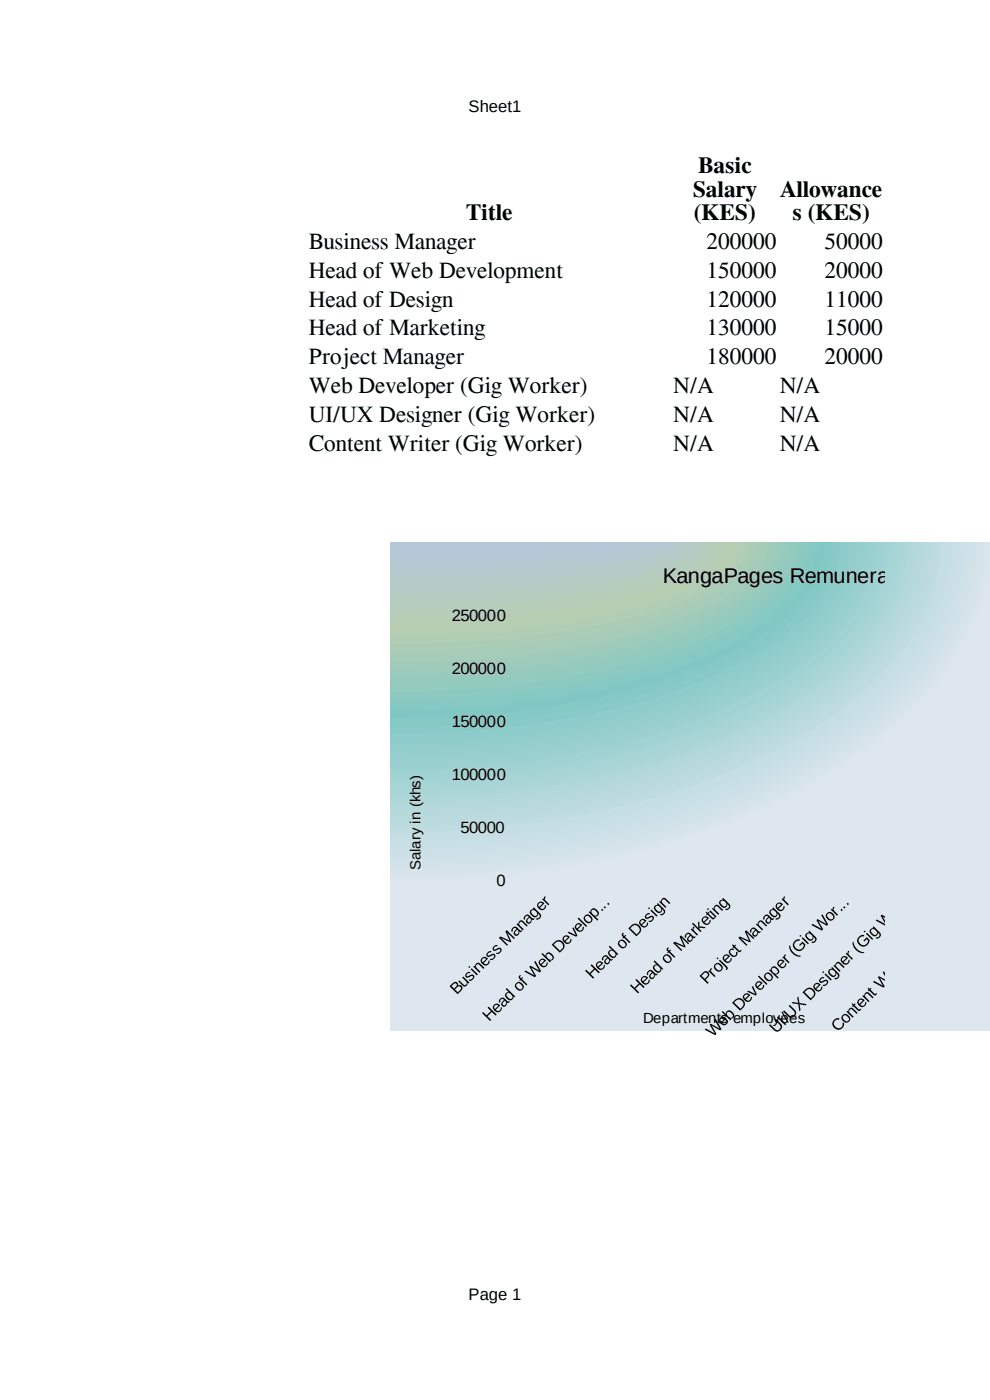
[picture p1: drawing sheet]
<svg xmlns="http://www.w3.org/2000/svg" width="210mm" height="297mm" viewBox="0 0 210 297" stroke-linecap="round" stroke-linejoin="round" font-family="sans-serif">
<path d="M82.8 115.1h127.3v103.6h-127.3z" fill-rule="evenodd" fill="#dee6ef"/>
<path d="M82.8 115h127.3v3.9a17 17 0 0 1-.9 7.5 57.5 57.5 0 0 1-17.1 26.3 118.3 118.3 0 0 1-40.3 23.4 203.6 203.6 0 0 1-69 11.4z" fill-rule="evenodd" fill="#dce5ee"/>
<path d="M82.8 115h127.1a45.4 45.4 0 0 1-9.6 27.5 87.2 87.2 0 0 1-28.6 23.8 169.2 169.2 0 0 1-56 18 207.7 207.7 0 0 1-32.9 2.4z" fill-rule="evenodd" fill="#dae5ed"/>
<path d="M82.8 115h126.3a44.8 44.8 0 0 1-9.5 27.2 86.5 86.5 0 0 1-28.5 23.6 168.7 168.7 0 0 1-55.6 17.8 207.4 207.4 0 0 1-32.7 2.3z" fill-rule="evenodd" fill="#d8e4ec"/>
<path d="M82.8 115h125.5a44.2 44.2 0 0 1-9.5 26.9 85.5 85.5 0 0 1-27.2 22.8 167.2 167.2 0 0 1-56.3 18.1 207 207 0 0 1-32.5 2.3z" fill-rule="evenodd" fill="#d6e3eb"/>
<path d="M82.8 115h124.7a43.6 43.6 0 0 1-9.4 26.6 84.8 84.8 0 0 1-27.1 22.5 167.1 167.1 0 0 1-55.9 17.9 206.7 206.7 0 0 1-32.3 2.3z" fill-rule="evenodd" fill="#d4e3ea"/>
<path d="M82.8 115h123.9a42.9 42.9 0 0 1-9.3 26.3 84.2 84.2 0 0 1-26.9 22.3 166.5 166.5 0 0 1-55.6 17.7 206.6 206.6 0 0 1-32.1 2.3z" fill-rule="evenodd" fill="#d2e2e9"/>
<path d="M82.8 115h123.1a41.8 41.8 0 0 1-9 25.6 83.2 83.2 0 0 1-27 22.4 166.1 166.1 0 0 1-55.2 17.5 205.7 205.7 0 0 1-31.9 2.3z" fill-rule="evenodd" fill="#d0e1e8"/>
<path d="M82.8 115h122.3a41.2 41.2 0 0 1-8.9 25.3 82.7 82.7 0 0 1-26.9 22.2 165.5 165.5 0 0 1-54.8 17.3 205.6 205.6 0 0 1-31.7 2.2z" fill-rule="evenodd" fill="#cee1e8"/>
<path d="M82.8 115h121.6a40.6 40.6 0 0 1-8.9 25 82 82 0 0 1-26.7 21.9 165.3 165.3 0 0 1-54.5 17.1 205.3 205.3 0 0 1-31.5 2.2z" fill-rule="evenodd" fill="#cce0e7"/>
<path d="M82.8 115h120.8a40 40 0 0 1-8.9 24.7 81.4 81.4 0 0 1-26.5 21.6 164.5 164.5 0 0 1-54.1 17 205 205 0 0 1-31.3 2.2z" fill-rule="evenodd" fill="#cadfe6"/>
<path d="M82.8 115h120a39.3 39.3 0 0 1-8.8 24.4 80.7 80.7 0 0 1-26.3 21.4 164.4 164.4 0 0 1-53.8 16.7 204.8 204.8 0 0 1-31.1 2.2z" fill-rule="evenodd" fill="#c8dfe5"/>
<path d="M82.8 115h119.2a38.7 38.7 0 0 1-8.7 24.1 80.1 80.1 0 0 1-26.2 21.1 163.7 163.7 0 0 1-53.4 16.6 204.6 204.6 0 0 1-30.9 2.1z" fill-rule="evenodd" fill="#c6dee4"/>
<path d="M82.8 115h118.4a38.1 38.1 0 0 1-8.7 23.8 79.5 79.5 0 0 1-26 20.9 163 163 0 0 1-53 16.3 204.3 204.3 0 0 1-30.7 2.1z" fill-rule="evenodd" fill="#c4dee3"/>
<path d="M82.8 115h117.6a37.5 37.5 0 0 1-8.6 23.5 78.8 78.8 0 0 1-25.8 20.6 162.8 162.8 0 0 1-52.7 16.2 204.2 204.2 0 0 1-30.5 2z" fill-rule="evenodd" fill="#c2dde2"/>
<path d="M82.8 115h116.8a36.9 36.9 0 0 1-8.5 23.2 78.1 78.1 0 0 1-25.7 20.4 162.1 162.1 0 0 1-52.4 15.9 204.1 204.1 0 0 1-30.2 2.1z" fill-rule="evenodd" fill="#c0dce1"/>
<path d="M82.8 115h116a36.3 36.3 0 0 1-8.5 22.9 78.3 78.3 0 0 1-26.5 20.7 165.5 165.5 0 0 1-53.4 15.5 203 203 0 0 1-27.6 1.7z" fill-rule="evenodd" fill="#bedce0"/>
<path d="M82.8 115h115.2a35.7 35.7 0 0 1-8.1 22.2 74.9 74.9 0 0 1-24.6 19.8 161.2 161.2 0 0 1-53.9 16.2 202.7 202.7 0 0 1-28.6 1.8z" fill-rule="evenodd" fill="#bcdbdf"/>
<path d="M82.8 115h114.4a35.1 35.1 0 0 1-8 21.9 74.3 74.3 0 0 1-24.5 19.5 160.9 160.9 0 0 1-53.5 16 202.6 202.6 0 0 1-28.4 1.8z" fill-rule="evenodd" fill="#badade"/>
<path d="M82.8 115h113.6a34.5 34.5 0 0 1-8 21.6 73.6 73.6 0 0 1-24.2 19.3 160.6 160.6 0 0 1-53.2 15.8 202.2 202.2 0 0 1-28.2 1.7z" fill-rule="evenodd" fill="#b8dadd"/>
<path d="M82.8 115h112.8a33.9 33.9 0 0 1-7.9 21.3 73 73 0 0 1-24.1 19 160.4 160.4 0 0 1-52.8 15.6 201.9 201.9 0 0 1-28 1.8z" fill-rule="evenodd" fill="#b6d9dc"/>
<path d="M82.8 115h112a33.3 33.3 0 0 1-7.8 21.1 72.4 72.4 0 0 1-24 18.7 159.8 159.8 0 0 1-52.4 15.4 201.9 201.9 0 0 1-27.8 1.7z" fill-rule="evenodd" fill="#b4d8db"/>
<path d="M82.8 115h111.2a32.7 32.7 0 0 1-7.8 20.8 71.9 71.9 0 0 1-23.7 18.4 159.8 159.8 0 0 1-52.1 15.2 201.9 201.9 0 0 1-27.6 1.7z" fill-rule="evenodd" fill="#b2d8da"/>
<path d="M82.8 115h110.4a32.1 32.1 0 0 1-7.7 20.5 71.3 71.3 0 0 1-23.6 18.2 159 159 0 0 1-51.7 15 201.7 201.7 0 0 1-27.4 1.6z" fill-rule="evenodd" fill="#b0d7da"/>
<path d="M82.8 115h109.6a31.5 31.5 0 0 1-7.7 20.2 70.7 70.7 0 0 1-23.4 18 159.2 159.2 0 0 1-51.3 14.7 201.6 201.6 0 0 1-27.2 1.7z" fill-rule="evenodd" fill="#add6d9"/>
<path d="M82.8 115h108.8a30.9 30.9 0 0 1-7.6 19.9 70.1 70.1 0 0 1-23.3 17.7 158.4 158.4 0 0 1-50.9 14.6 201.9 201.9 0 0 1-27 1.6z" fill-rule="evenodd" fill="#abd6d8"/>
<path d="M82.8 115h108a30.4 30.4 0 0 1-7.5 19.6 69.7 69.7 0 0 1-23.1 17.5 158.3 158.3 0 0 1-50.6 14.3 201.5 201.5 0 0 1-26.8 1.6z" fill-rule="evenodd" fill="#a9d5d7"/>
<path d="M82.8 115h107.2a29.2 29.2 0 0 1-7.1 18.9 69.4 69.4 0 0 1-24.2 18.1 161.7 161.7 0 0 1-51.7 13.9 197.7 197.7 0 0 1-24.2 1.3z" fill-rule="evenodd" fill="#a7d4d6"/>
<path d="M82.8 115h106.4a28.6 28.6 0 0 1-7.1 18.6 68.8 68.8 0 0 1-24 17.8 161.5 161.5 0 0 1-51.2 13.8 197.8 197.8 0 0 1-24.1 1.2z" fill-rule="evenodd" fill="#a5d4d5"/>
<path d="M82.8 115h105.7a28.1 28.1 0 0 1-7.1 18.4 68.1 68.1 0 0 1-23.8 17.5 161.8 161.8 0 0 1-52.3 13.7 195.9 195.9 0 0 1-22.5 1.1z" fill-rule="evenodd" fill="#a3d3d4"/>
<path d="M82.8 115h104.9a27.5 27.5 0 0 1-7.1 18.1 67.6 67.6 0 0 1-23.6 17.2 161.9 161.9 0 0 1-51.9 13.5 196.1 196.1 0 0 1-22.3 1.1z" fill-rule="evenodd" fill="#a1d2d3"/>
<path d="M82.8 115h104.1a27 27 0 0 1-7 17.8 67.2 67.2 0 0 1-23.5 17 161.6 161.6 0 0 1-51.4 13.2 195.9 195.9 0 0 1-22.2 1.1z" fill-rule="evenodd" fill="#9fd2d2"/>
<path d="M82.8 115h103.3a25.9 25.9 0 0 1-5.8 16.1 61.2 61.2 0 0 1-20.7 16.3 147 147 0 0 1-45.3 13.7 203.5 203.5 0 0 1-31.5 2.2z" fill-rule="evenodd" fill="#9dd1d1"/>
<path d="M82.8 115h102.5a25.3 25.3 0 0 1-5.8 15.9 61.9 61.9 0 0 1-22.3 16.9 155.1 155.1 0 0 1-47.9 13.2 201.5 201.5 0 0 1-26.5 1.5z" fill-rule="evenodd" fill="#9bd0d0"/>
<path d="M82.8 115h101.7a24.8 24.8 0 0 1-5.7 15.6 60 60 0 0 1-20.4 15.8 146.4 146.4 0 0 1-44.6 13.2 204.2 204.2 0 0 1-31 2.2z" fill-rule="evenodd" fill="#99d0cf"/>
<path d="M82.8 115h100.9a24.2 24.2 0 0 1-5.7 15.3 59.6 59.6 0 0 1-20.2 15.5 146.4 146.4 0 0 1-44.3 13.1 204.3 204.3 0 0 1-30.7 2.1z" fill-rule="evenodd" fill="#97cfce"/>
<path d="M82.8 115h100.1a24.1 24.1 0 0 1-6.4 16 62.6 62.6 0 0 1-21.1 15.2 155.7 155.7 0 0 1-49 12.8 198.4 198.4 0 0 1-23.6 1.2z" fill-rule="evenodd" fill="#95cfcd"/>
<path d="M82.8 115h99.3a23.6 23.6 0 0 1-6.3 15.7 63.3 63.3 0 0 1-22.7 15.8 161 161 0 0 1-49.2 12 197.3 197.3 0 0 1-21.1 .9z" fill-rule="evenodd" fill="#93cecc"/>
<path d="M82.8 115h98.5a23 23 0 0 1-6.3 15.4 62.3 62.3 0 0 1-21.6 15.1 159.7 159.7 0 0 1-49.6 12.2 197.9 197.9 0 0 1-21 1z" fill-rule="evenodd" fill="#91cdcb"/>
<path d="M82.8 115h97.7a22.5 22.5 0 0 1-6.2 15.2 61.7 61.7 0 0 1-21.4 14.8 159.9 159.9 0 0 1-49.3 11.9 197.9 197.9 0 0 1-20.8 1z" fill-rule="evenodd" fill="#8fcdcb"/>
<path d="M82.8 115h96.9a22 22 0 0 1-6.1 14.9 61.3 61.3 0 0 1-21.3 14.5 159.6 159.6 0 0 1-48.9 11.8 198.6 198.6 0 0 1-20.6 .9z" fill-rule="evenodd" fill="#8dccca"/>
<path d="M82.8 115h96.1a21.4 21.4 0 0 1-6.1 14.6 60.9 60.9 0 0 1-21.1 14.3 159.5 159.5 0 0 1-47.5 11.4 198.8 198.8 0 0 1-21.4 1z" fill-rule="evenodd" fill="#8bcbc9"/>
<path d="M82.8 115h95.3a20.9 20.9 0 0 1-6 14.3 60.4 60.4 0 0 1-20.9 14 161.1 161.1 0 0 1-49.5 11.5 189.9 189.9 0 0 1-18.9 .7z" fill-rule="evenodd" fill="#89cbc8"/>
<path d="M82.8 115h94.5a20.4 20.4 0 0 1-6 14.1 59.9 59.9 0 0 1-20.7 13.7 161.3 161.3 0 0 1-49 11.2 190.6 190.6 0 0 1-18.8 .8z" fill-rule="evenodd" fill="#87cac7"/>
<path d="M82.8 115h93.7a18.7 18.7 0 0 1-4.5 12.1 51.5 51.5 0 0 1-18.5 13.6 144.9 144.9 0 0 1-43.1 11.6 205.6 205.6 0 0 1-27.6 1.7z" fill-rule="evenodd" fill="#85c9c6"/>
<path d="M82.8 115h92.9a18.2 18.2 0 0 1-4.5 11.9 51 51 0 0 1-18.3 13.2 145.3 145.3 0 0 1-42.7 11.5 206 206 0 0 1-27.4 1.6z" fill-rule="evenodd" fill="#83c9c5"/>
<g fill="#81c8c4">
<path d="M82.8 115h92.1a17.7 17.7 0 0 1-4.4 11.6 50.6 50.6 0 0 1-18.2 13 144.9 144.9 0 0 1-42.3 11.2 192.2 192.2 0 0 1-27.2 1.6z" fill-rule="evenodd"/>
<path d="M82.8 115h91.4a17.2 17.2 0 0 1-4.5 11.4 50.2 50.2 0 0 1-18 12.7 145.6 145.6 0 0 1-42 11 192.9 192.9 0 0 1-26.9 1.5z" fill-rule="evenodd"/>
</g>
<path d="M82.8 115h90.7a16.8 16.8 0 0 1-4.4 11.2 49.8 49.8 0 0 1-17.9 12.5 148.9 148.9 0 0 1-43.8 11 186.2 186.2 0 0 1-24.6 1.2z" fill-rule="evenodd" fill="#83c8c3"/>
<path d="M82.8 115h90a16.3 16.3 0 0 1-4.4 11 50 50 0 0 1-18.4 12.5 149.9 149.9 0 0 1-42.8 10.5 186.8 186.8 0 0 1-24.4 1.2z" fill-rule="evenodd" fill="#85c8c3"/>
<path d="M82.8 115h89.3a15.9 15.9 0 0 1-4.3 10.7 49.7 49.7 0 0 1-18.3 12.4 150.8 150.8 0 0 1-42.5 10.3 187.2 187.2 0 0 1-24.2 1.2z" fill-rule="evenodd" fill="#87c9c2"/>
<path d="M82.8 115h88.6a15.5 15.5 0 0 1-4.3 10.5 49.2 49.2 0 0 1-18.1 12.1 151.4 151.4 0 0 1-42.2 10.1 187.9 187.9 0 0 1-24 1.2z" fill-rule="evenodd" fill="#89c9c1"/>
<path d="M82.8 115h87.9a15.1 15.1 0 0 1-4.3 10.3 48.9 48.9 0 0 1-17.9 11.9 151.9 151.9 0 0 1-42.9 10 186 186 0 0 1-22.8 1z" fill-rule="evenodd" fill="#8bc9c1"/>
<path d="M82.8 115h87.2a15.1 15.1 0 0 1-4.8 10.8 52.6 52.6 0 0 1-18.9 11.6 164.2 164.2 0 0 1-47.6 9.7l-4.5 .2a84.9 84.9 0 0 1-11.4 .2z" fill-rule="evenodd" fill="#8dc9c0"/>
<path d="M82.8 115h86.5a14.7 14.7 0 0 1-4.8 10.6 52.4 52.4 0 0 1-18.7 11.3 165 165 0 0 1-47.2 9.5l-4.5 .3a85.3 85.3 0 0 1-11.3 .1z" fill-rule="evenodd" fill="#90cabf"/>
<path d="M82.8 115h85.8a14.3 14.3 0 0 1-4.7 10.4 52.1 52.1 0 0 1-18.6 11.1 165 165 0 0 1-46.8 9.2l-4.5 .3a85.8 85.8 0 0 1-11.2 .2z" fill-rule="evenodd" fill="#92cabe"/>
<path d="M82.8 115h85.1a13.9 13.9 0 0 1-4.7 10.1 51.9 51.9 0 0 1-18.4 10.9 166.1 166.1 0 0 1-46.5 9.1l-4.3 .2a86.2 86.2 0 0 1-11.2 .2z" fill-rule="evenodd" fill="#94cabe"/>
<path d="M82.8 115h84.4a13.5 13.5 0 0 1-4.6 9.9 51.6 51.6 0 0 1-18.3 10.6 167.1 167.1 0 0 1-46.1 8.9l-4.3 .3a86.6 86.6 0 0 1-11.1 .1z" fill-rule="evenodd" fill="#96cabd"/>
<path d="M82.8 115h83.7a13.1 13.1 0 0 1-4.6 9.7 51.4 51.4 0 0 1-18.2 10.4 167.9 167.9 0 0 1-45.6 8.6l-4.3 .3a87.2 87.2 0 0 1-11 .1z" fill-rule="evenodd" fill="#98cbbc"/>
<path d="M82.8 115h83.1a12.7 12.7 0 0 1-4.6 9.5 51.2 51.2 0 0 1-18.1 10.1 168.1 168.1 0 0 1-45.2 8.5l-4.3 .2a88.3 88.3 0 0 1-10.9 .2z" fill-rule="evenodd" fill="#9acbbc"/>
<path d="M82.8 115h82.4a11.3 11.3 0 0 1-3.6 8.3 44.3 44.3 0 0 1-15.7 9.6 149.7 149.7 0 0 1-39.7 8.8l-12.6 .9a88.9 88.9 0 0 1-10.8 .2z" fill-rule="evenodd" fill="#9ccbbb"/>
<path d="M82.8 115h81.7a10.9 10.9 0 0 1-3.6 8.1 44.5 44.5 0 0 1-16 9.6 156 156 0 0 1-40.9 8.6l-10.5 .7a88.9 88.9 0 0 1-10.7 .1z" fill-rule="evenodd" fill="#9ecbba"/>
<path d="M82.8 115h81a10.4 10.4 0 0 1-3.2 7.4 39.8 39.8 0 0 1-14.7 9.3 149.5 149.5 0 0 1-40.1 8.7l-12.4 .9-10.6 .2z" fill-rule="evenodd" fill="#a0cbba"/>
<path d="M82.8 115h80.3a10 10 0 0 1-3.1 7.2 39.6 39.6 0 0 1-14.6 9 149.7 149.7 0 0 1-39.8 8.6l-12.3 .8-10.5 .2z" fill-rule="evenodd" fill="#a2ccb9"/>
<path d="M82.8 115h79.6a9.7 9.7 0 0 1-3.1 7 39.3 39.3 0 0 1-14.5 8.8 152 152 0 0 1-40.3 8.4l-10.7 .7a91.6 91.6 0 0 1-11 .2z" fill-rule="evenodd" fill="#a4ccb8"/>
<path d="M82.8 115h78.9a9.3 9.3 0 0 1-3.1 6.9 39.1 39.1 0 0 1-14.3 8.5 153.5 153.5 0 0 1-40 8.2l-10.6 .6a93.1 93.1 0 0 1-10.9 .2z" fill-rule="evenodd" fill="#a6ccb8"/>
<path d="M82.8 115h78.2a9 9 0 0 1-3 6.7 39 39 0 0 1-14.2 8.3 154.1 154.1 0 0 1-39.7 7.9l-10.5 .7-10.8 .2z" fill-rule="evenodd" fill="#a8ccb7"/>
<path d="M82.8 115h77.5a8.6 8.6 0 0 1-3 6.5 38.8 38.8 0 0 1-14.1 8 155.8 155.8 0 0 1-39.3 7.8l-10.4 .6-10.7 .2z" fill-rule="evenodd" fill="#abcdb6"/>
<path d="M82.8 115h76.8a8.3 8.3 0 0 1-3 6.3 38.5 38.5 0 0 1-13.9 7.8 157.1 157.1 0 0 1-39 7.5l-10.3 .6-10.6 .2z" fill-rule="evenodd" fill="#adcdb5"/>
<path d="M82.8 115h76.1a8 8 0 0 1-2.9 6.1 38.4 38.4 0 0 1-13.8 7.6 159.2 159.2 0 0 1-38.7 7.3l-10.2 .6-10.5 .2z" fill-rule="evenodd" fill="#afcdb5"/>
<path d="M82.8 115h75.4a7.6 7.6 0 0 1-2.9 5.9 38.4 38.4 0 0 1-13.7 7.4 167.4 167.4 0 0 1-42.3 7.3l-8.2 .4-8.3 .1z" fill-rule="evenodd" fill="#b1cdb4"/>
<path d="M82.8 115h74.7a7.7 7.7 0 0 1-3.4 6.2 43.5 43.5 0 0 1-14.5 7.1 177.9 177.9 0 0 1-42.4 6.7l-14.4 .4z" fill-rule="evenodd" fill="#b3ceb3"/>
<path d="M82.8 115h74a6.3 6.3 0 0 1-2.4 5.2 37.5 37.5 0 0 1-14.3 7.3 171.2 171.2 0 0 1-39.1 6.6l-10 .5-8.2 .1z" fill-rule="evenodd" fill="#b5ceb3"/>
<g fill="#b7ceb2">
<path d="M82.8 115h73.4a6 6 0 0 1-2.5 5 37.5 37.5 0 0 1-14.1 7.1 179.5 179.5 0 0 1-40.7 6.5l-8 .3-8.1 .2z" fill-rule="evenodd"/>
<path d="M82.8 115h72.7a5.7 5.7 0 0 1-2.4 4.8 37.6 37.6 0 0 1-14.1 6.9 183.5 183.5 0 0 1-42.2 6.3l-14 .4z" fill-rule="evenodd"/>
</g>
<path d="M82.8 115h71.8a5.4 5.4 0 0 1-2.4 4.6 37.5 37.5 0 0 1-13.9 6.5 188.3 188.3 0 0 1-41.7 6.1l-13.8 .3z" fill-rule="evenodd" fill="#b7ceb4"/>
<path d="M82.8 115h70.9a5 5 0 0 1-2.4 4.4 37.8 37.8 0 0 1-13.7 6.2 193.7 193.7 0 0 1-42.5 5.8l-12.3 .2z" fill-rule="evenodd" fill="#b7cdb6"/>
<path d="M82.8 115h70a4.3 4.3 0 0 1-1.6 3.5 29.7 29.7 0 0 1-11.5 5.7 175.3 175.3 0 0 1-38.8 6l-9.9 .5-8.2 .1z" fill-rule="evenodd" fill="#b7cdb8"/>
<path d="M82.8 115h69.1a4.1 4.1 0 0 1-1.9 3.6 30.5 30.5 0 0 1-11 5.1 182.3 182.3 0 0 1-40.2 5.8l-16 .4z" fill-rule="evenodd" fill="#b6cdba"/>
<path d="M82.8 115h68.2a3.8 3.8 0 0 1-1.8 3.4 35.2 35.2 0 0 1-12.2 5.2 201.1 201.1 0 0 1-40.4 5.1l-13.8 .3z" fill-rule="evenodd" fill="#b6ccbd"/>
<path d="M82.8 115h67.3a3.5 3.5 0 0 1-1.8 3.2 35.8 35.8 0 0 1-12 4.8 217 217 0 0 1-43.7 5l-9.8 .1z" fill-rule="evenodd" fill="#b6ccbf"/>
<path d="M82.8 115h66.4a3.2 3.2 0 0 1-1.8 2.9 39 39 0 0 1-13.7 5 253.5 253.5 0 0 1-47 4.4h-3.9z" fill-rule="evenodd" fill="#b6ccc1"/>
<path d="M82.8 115h65.5a2.98 2.98 0 0 1-1.7 2.7 39.8 39.8 0 0 1-13.5 4.7 266.5 266.5 0 0 1-48.4 4h-1.9z" fill-rule="evenodd" fill="#b6cbc3"/>
<path d="M82.8 115h64.7a2.72 2.72 0 0 1-1.8 2.5 41.2 41.2 0 0 1-13.3 4.3 287.2 287.2 0 0 1-49.6 3.7z" fill-rule="evenodd" fill="#b6cbc5"/>
<path d="M82.8 115h63.8a1.48 1.48 0 0 1-.7 1.6 22.1 22.1 0 0 1-9 3.6 217.1 217.1 0 0 1-38.5 4.2l-15.6 .3z" fill-rule="evenodd" fill="#b6cbc7"/>
<path d="M82.8 115h62.9a1.3 1.3 0 0 1-.7 1.4 23 23 0 0 1-8.8 3.3 245.3 245.3 0 0 1-41.8 3.9l-11.6 .2z" fill-rule="evenodd" fill="#b5cac9"/>
<path d="M82.8 115h62a1.13 1.13 0 0 1-.7 1.3 24 24 0 0 1-8.7 2.9 262.6 262.6 0 0 1-41.2 3.6l-11.4 .1z" fill-rule="evenodd" fill="#b5cacb"/>
<path d="M82.8 115h61.1a.98 .98 0 0 1-.7 1.2 27.2 27.2 0 0 1-9.7 2.8 340.9 340.9 0 0 1-48.8 3h-1.9z" fill-rule="evenodd" fill="#b5c9cd"/>
<path d="M82.8 115l60.3 .1a1.83 1.83 0 0 1-1.3 1.2 60.8 60.8 0 0 1-14.2 2.9 406.2 406.2 0 0 1-44.8 1.9z" fill-rule="evenodd" fill="#b5c9cf"/>
<path d="M82.8 115l59.4 .1a1.69 1.69 0 0 1-1.3 1.1 71 71 0 0 1-15.4 2.5 465.8 465.8 0 0 1-42.7 1.5z" fill-rule="evenodd" fill="#b5c9d2"/>
<path d="M82.8 115l58.5 .1a1.92 1.92 0 0 1-1.6 1 119 119 0 0 1-20.4 2.4 514.2 514.2 0 0 1-36.5 .8z" fill-rule="evenodd" fill="#b5c8d4"/>
<path d="M82.8 115l57.6 .1a1.92 1.92 0 0 1-1.5 .8 166.5 166.5 0 0 1-23.6 2l-15 .5-17.5 .2z" fill-rule="evenodd" fill="#b4c8d6"/>
<path d="M82.8 115l56.7 .1a2.05 2.05 0 0 1-1.5 .6 275.4 275.4 0 0 1-30.1 1.7l-25.1 .3z" fill-rule="evenodd" fill="#b4c8d8"/>
<path d="M82.8 115h55.7v.2a83.2 83.2 0 0 1-13.4 1l-19.3 .5-23 .1z" fill-rule="evenodd" fill="#b4c7da"/>
<path d="M82.8 115l54.9 .1a353.8 353.8 0 0 1-25.7 .7l-29.2 .1z" fill-rule="evenodd" fill="#b4c7dc"/>
<g fill="#000">
<path d="M106.1 198.7l2 .9-.9-2 .3-.3 1.7 1.7-.2 .2-1.5-1.5 1 2-.2 .2-2.1-.9 1.6 1.4-.3 .2-1.7-1.6z" fill-rule="evenodd"/>
<path d="M108.8 196.8l.6-.2 1 .8 .3-.1 .1 .2-.3 .2-.4-.1a.63 .63 0 0 1-.2 .9 .63 .63 0 0 1-.9-.3 .63 .63 0 0 1 .3-.8l.3-.3a.42 .42 0 0 0-.6-.2 .42 .42 0 0 0-.2 .6l-.2 .2a.62 .62 0 0 1 .2-.9zM109.5 197.5a.39 .39 0 0 0-.3 .5 .39 .39 0 0 0 .5 .2 .39 .39 0 0 0 .3-.5l-.3-.5z" fill-rule="evenodd"/>
<path d="M110.2 195.4l.5-.1 1.2 1-.2 .3-.8-.9a.44 .44 0 0 0-.7 0 .44 .44 0 0 0 .1 .7l.8 .8-.2 .2-1.3-1.3 .2-.2 .2 .2v-.4z" fill-rule="evenodd"/>
<path d="M111.4 194.3l.6-.3 1 .8h.3l.1 .1-.3 .3-.4-.1a.63 .63 0 0 1-.2 .8 .63 .63 0 0 1-.8-.2 .63 .63 0 0 1 .2-.9l.3-.3a.42 .42 0 0 0-.6-.2 .42 .42 0 0 0-.2 .6l-.2 .2a.61 .61 0 0 1 .2-.8zM112.1 194.9a.41 .41 0 0 0-.2 .6 .41 .41 0 0 0 .6 .1 .41 .41 0 0 0 .1-.6l-.3-.3z" fill-rule="evenodd"/>
<path d="M112.6 193.1l.6-.2-.2-.2 .2-.2 .1 .1a3.5 3.5 0 0 1 1.5 1.7l-.4 .7h-.7l.2-.2 .5-.1a.57 .57 0 0 0-.3-.9 .7 .7 0 0 1-.4 .8 .7 .7 0 0 1-.9-.4l-.4-.6zM112.8 193.2a.8 .8 0 0 0 .2 .8 .8 .8 0 0 0 .8 .2 .77 .77 0 0 0-.1-.9 .77 .77 0 0 0-.9-.1z" fill-rule="evenodd"/>
<path d="M114.2 191.5a.83 .83 0 0 1 1.3 .2l-.9 .9a.54 .54 0 0 0 .6 .2 .54 .54 0 0 0 .3-.7l.3-.1a.92 .92 0 0 1-.8 1.1 .92 .92 0 0 1-1-.8l-.1-.4zM114.3 191.7a.48 .48 0 0 0 .1 .7l.7-.7-.4-.2z" fill-rule="evenodd"/>
<path d="M115.5 190.2l.1-.1 .2 .2-.2 .3v.3l.9 .9-.2 .3-1.3-1.3 .2-.2 .3 .2-.1-.3z" fill-rule="evenodd"/>
<path d="M117 200.4l.6-.5a1.21 1.21 0 0 1 1.7-.1 1.21 1.21 0 0 1 .1 1.7l-.7 .6zM117.4 200.4l1.4 1.3 .4-.4a.95 .95 0 0 0-.1-1.3 .95 .95 0 0 0-1.3 .1z" fill-rule="evenodd"/>
<path d="M119.6 198.7a.83 .83 0 0 1 1.3 .1l-.9 .9a.54 .54 0 0 0 .6 .2 .54 .54 0 0 0 .3-.6l.3-.1a.92 .92 0 0 1-.8 1.1 .92 .92 0 0 1-1-.8l-.1-.4zM119.7 198.8l-.1 .4 .2 .4 .7-.7-.4-.2z" fill-rule="evenodd"/>
<path d="M120.4 197.9l.2-.2 1.6 .7-.8-1.5 .3-.2 .8 1.8-.3 .2z" fill-rule="evenodd"/>
<path d="M122.2 196.1a.83 .83 0 0 1 1.3 .1l-.9 1a.55 .55 0 0 0 .7 .2 .55 .55 0 0 0 .3-.7l.2-.1a.92 .92 0 0 1-.7 1.1 .92 .92 0 0 1-1.1-.8v-.4zM122.4 196.3a.49 .49 0 0 0 0 .7l.7-.7-.4-.2z" fill-rule="evenodd"/>
<path d="M122.5 194.9l.2-.2 1.8 1.7-.2 .2z" fill-rule="evenodd"/>
<path d="M124.1 194.3a.94 .94 0 0 1 1.4 .2 .94 .94 0 0 1-.5 1.3 1.03 1.03 0 0 1-1-.4 1.03 1.03 0 0 1 .1-1.1zM124.2 194.4a.74 .74 0 0 0 .2 .9 .74 .74 0 0 0 1 0 .84 .84 0 0 0-1.2-.9z" fill-rule="evenodd"/>
<path d="M125.5 192.9a1 1 0 0 1 1.2 .1 1 1 0 0 1 .2 1.2l-.7 .2 .7 .7-.2 .2-1.8-1.8 .2-.2 .2 .2v-.3zM125.6 193.1a.78 .78 0 0 0 .2 .9 .78 .78 0 0 0 .8 .1 .82 .82 0 0 0-1-1z" fill-rule="evenodd"/>
<path d="M127.5 193l.2-.2 .3 .3-.2 .2z" fill-rule="evenodd"/>
<path d="M128.1 192.5l.2-.3 .3 .3-.3 .2z" fill-rule="evenodd"/>
<path d="M128.8 191.7l.2-.2 .3 .3-.2 .2z" fill-rule="evenodd"/>
<path d="M132 198l.2-.1 .2 .1-.2 .3 .2 .3 .3-.3 .1 .2-.2 .2 1.1 1.2-.2 .2-1.1-1.2-.2 .2-.2-.1 .2-.2-.1-.2a.4 .4 0 0 1-.1-.6z" fill-rule="evenodd"/>
<path d="M131.4 199.6a.97 .97 0 0 1 1.2 .1 .97 .97 0 0 1 .1 1.2 .96 .96 0 0 1-1.3-.1 .96 .96 0 0 1 0-1.2zM131.5 199.7a.78 .78 0 0 0 .2 .9 .78 .78 0 0 0 .8 .2 .78 .78 0 0 0-.1-.9 .78 .78 0 0 0-.9-.2z" fill-rule="evenodd"/>
<path d="M133.3 197l.5-.6a1.21 1.21 0 0 1 1.8-.1 1.21 1.21 0 0 1 0 1.7l-.6 .6zM133.7 196.9l1.3 1.3 .4-.3a1 1 0 0 0-.3-1.5 1 1 0 0 0-1.4 .5z" fill-rule="evenodd"/>
<path d="M135.8 195.2a.82 .82 0 0 1 1.3 .1l-.9 1a.55 .55 0 0 0 .7 .2 .55 .55 0 0 0 .3-.7l.2-.1a.92 .92 0 0 1-.7 1.1 .92 .92 0 0 1-1.1-.8v-.4zM136 195.3l-.1 .4 .1 .4 .8-.7-.5-.2z" fill-rule="evenodd"/>
<path d="M137.5 192.7l.2-.2 .2 .2-.2 .2zM137.9 193.2l.3-.3 1.3 1.3-.2 .3z" fill-rule="evenodd"/>
<path d="M137.1 194l.6-.3 .2 .1-.2 .2a.38 .38 0 0 0-.5 .1 .38 .38 0 0 0 .1 .6l.2-.1a.64 .64 0 0 1 .7-.4 .64 .64 0 0 1 .5 .6 .91 .91 0 0 1-1.1 .7l.1-.2a.45 .45 0 0 0 .6-.1 .45 .45 0 0 0-.1-.6h-.1a.82 .82 0 0 1-1.3 .1v-.3z" fill-rule="evenodd"/>
<path d="M138.9 192.2l.7-.2-.2-.2 .2-.2 1.2 1.2a.78 .78 0 0 1 .1 1 .78 .78 0 0 1-.9 .3l.2-.2 .5-.1a.58 .58 0 0 0-.3-1 .7 .7 0 0 1-.4 .9 .7 .7 0 0 1-.9-.4l-.4-.6zM139.1 192.3a.8 .8 0 0 0 .2 .8 .8 .8 0 0 0 .9 .2 .77 .77 0 0 0-.2-.9 .77 .77 0 0 0-.9-.1z" fill-rule="evenodd"/>
<path d="M140.4 190.7l.6-.2 1.2 1.1-.2 .2-.9-.8a.44 .44 0 0 0-.7 0 .44 .44 0 0 0 .2 .6l.8 .8-.3 .2-1.3-1.3 .2-.2 .3 .2-.1-.3z" fill-rule="evenodd"/>
<path d="M145.5 198.1l.7-.2 .9 .8 .3-.1 .2 .2-.3 .2-.4-.1a.62 .62 0 0 1-.2 .9 .62 .62 0 0 1-.9-.3 .62 .62 0 0 1 .3-.8l.2-.3a.42 .42 0 0 0-.5-.2 .42 .42 0 0 0-.2 .6l-.2 .2a.61 .61 0 0 1 .1-.9zM146.3 198.8a.41 .41 0 0 0-.2 .5 .41 .41 0 0 0 .6 .2 .41 .41 0 0 0 .1-.6l-.3-.4z" fill-rule="evenodd"/>
<path d="M147 196.6l.3 .2-.2 .2 .2 .5 .8 .8-.2 .2-1.4-1.3 .2-.2 .3 .2-.1-.3z" fill-rule="evenodd"/>
<path d="M146.8 196l.2-.2 1.1 1.1v-1.2l.2-.3 .1 1.1 1.3 .2-.3 .2-1-.1v.3l.4 .4-.2 .3z" fill-rule="evenodd"/>
<path d="M149.1 194.6a.82 .82 0 0 1 1.3 .2l-.9 .9a.55 .55 0 0 0 .6 .2 .55 .55 0 0 0 .3-.6l.3-.2a.92 .92 0 0 1-.8 1.1 .92 .92 0 0 1-1-.8v-.4zM149.3 194.8l-.2 .3 .2 .4 .7-.7-.4-.2z" fill-rule="evenodd"/>
<path d="M150 192.9l.2-.2 .2 .2-.2 .2zM150.5 193.3l.2-.2 1.3 1.3-.2 .2z" fill-rule="evenodd"/>
<path d="M149.7 193.5l.2-.1 .2 .3 .3-.3 .1 .2-.2 .2 .8 .8 .3 .1 .2-.2 .1 .2-.4 .3h-.1l-1.1-1-.2 .2-.1-.2 .1-.1z" fill-rule="evenodd"/>
<path d="M151.6 192.1l.6-.1 1.2 1-.2 .3-.9-.9a.44 .44 0 0 0-.7 0 .44 .44 0 0 0 .2 .7l.8 .8-.3 .2-1.3-1.3 .2-.2 .3 .2-.1-.4z" fill-rule="evenodd"/>
<path d="M152.7 191.1l.7-.2-.2-.2 .2-.2 1.3 1.2a.77 .77 0 0 1 .1 1 .77 .77 0 0 1-1 .3l.2-.2 .5-.2a.57 .57 0 0 0-.3-.9 .7 .7 0 0 1-.4 .9 .7 .7 0 0 1-.9-.4l-.4-.6zM153 191.2a.79 .79 0 0 0 .1 .8 .79 .79 0 0 0 .9 .2 .77 .77 0 0 0-.2-.9 .77 .77 0 0 0-.8-.1z" fill-rule="evenodd"/>
<path d="M156.6 199l.3-.3 2 .9-.9-2 .3-.3 1.7 1.7-.2 .2-1.5-1.5 1 2.1-.2 .1-2.1-.9 1.5 1.5-.2 .2z" fill-rule="evenodd"/>
<path d="M159.4 197l.6-.2 1 .8 .3-.1 .1 .1-.3 .3-.4-.1a.63 .63 0 0 1-.2 .9 .63 .63 0 0 1-.9-.3 .63 .63 0 0 1 .3-.8l.3-.3a.42 .42 0 0 0-.6-.2 .42 .42 0 0 0-.2 .6l-.2 .2a.61 .61 0 0 1 .2-.9zM160.1 197.7a.41 .41 0 0 0-.2 .5 .41 .41 0 0 0 .6 .2 .41 .41 0 0 0 .1-.6l-.3-.4z" fill-rule="evenodd"/>
<path d="M161 195.4l.5-.1 1.2 1.1-.2 .2-.8-.9a.45 .45 0 0 0-.7 0 .45 .45 0 0 0 .1 .7l.8 .8-.2 .2-1.4-1.3 .3-.2 .2 .2v-.4z" fill-rule="evenodd"/>
<path d="M162.2 194.3l.6-.3 1 .8h.3l.1 .1-.3 .3-.4-.1a.63 .63 0 0 1-.2 .8 .63 .63 0 0 1-.9-.2 .63 .63 0 0 1 .3-.9l.3-.3a.42 .42 0 0 0-.6-.2 .42 .42 0 0 0-.2 .6l-.2 .2a.61 .61 0 0 1 .2-.8zM163.1 194.7l-.2 .2a.41 .41 0 0 0-.2 .6 .41 .41 0 0 0 .6 .1 .41 .41 0 0 0 .1-.6z" fill-rule="evenodd"/>
<path d="M164.8 191.7a.83 .83 0 0 1 1.3 .1l-.9 1a.54 .54 0 0 0 .6 .2 .54 .54 0 0 0 .3-.7l.3-.1a.92 .92 0 0 1-.8 1.1 .92 .92 0 0 1-1-.8l-.1-.4zM165 191.9a.48 .48 0 0 0 0 .7l.7-.7-.4-.2z" fill-rule="evenodd"/>
<path d="M163.4 193.1l.6-.2-.2-.2 .2-.2 1.3 1.2a.78 .78 0 0 1 .1 1 .78 .78 0 0 1-.9 .3l.2-.2 .5-.1a.58 .58 0 0 0-.3-.9 .7 .7 0 0 1-.5 .8 .7 .7 0 0 1-.8-.4l-.4-.6zM163.6 193.2a.8 .8 0 0 0 .2 .8 .8 .8 0 0 0 .8 .2 .77 .77 0 0 0-.1-.9 .77 .77 0 0 0-.9-.1z" fill-rule="evenodd"/>
<path d="M166.3 190.2l.3 .1-.2 .3v.3l.9 .9-.2 .3-1.3-1.3 .2-.2 .3 .2-.1-.3z" fill-rule="evenodd"/>
<path d="M169.6 198.6l.2-.3 .2 .2-.2 .3zM170.1 199l.2-.2 1.3 1.3-.2 .2z" fill-rule="evenodd"/>
<path d="M171 198l.7-.1-.2-.2 .2-.2 1.3 1.2a.77 .77 0 0 1 0 1 .77 .77 0 0 1-.9 .3l.2-.3 .5-.1a.57 .57 0 0 0-.3-.9 .7 .7 0 0 1-.4 .9 .7 .7 0 0 1-.9-.4l-.4-.6zM171.2 198.2a.79 .79 0 0 0 .2 .8 .79 .79 0 0 0 .9 .2 .77 .77 0 0 0-.2-.9 .77 .77 0 0 0-.9-.1z" fill-rule="evenodd"/>
<path d="M172.1 196.2l.3-.2 1.9 1.1-1.1-1.9 .2-.2 1.9 1.1-1.1-1.9 .3-.3 1.2 2.2-.3 .3-1.8-1.1 1 1.9-.3 .2z" fill-rule="evenodd"/>
<path d="M175.4 193.7a.92 .92 0 0 1 1.5 .3 .92 .92 0 0 1-.7 1.3l-.5-.2a.91 .91 0 0 1-.3-1.4zM175.6 193.9a.74 .74 0 0 0 .2 .9 .74 .74 0 0 0 .9 0 .84 .84 0 0 0-1.1-.9z" fill-rule="evenodd"/>
<path d="M176.8 192.4l.2 .2-.2 .2 .1 .3 .9 1-.2 .2-1.4-1.3 .2-.2 .3 .2-.1-.3z" fill-rule="evenodd"/>
<path d="M178.3 193l.2-.2 .3 .3-.2 .2z" fill-rule="evenodd"/>
<path d="M178.8 192.5l.3-.2 .3 .2-.3 .2z" fill-rule="evenodd"/>
<path d="M179.6 191.8l.2-.3 .3 .3-.2 .2z" fill-rule="evenodd"/>
<path d="M183.4 197.4l.2 .2-.2 .2-.2-.2zM183.7 198.1l.2-.2 1.3 1.3-.2 .2z" fill-rule="evenodd"/>
<path d="M184.7 197.1l.6-.1-.2-.3 .2-.2 1.3 1.3a.77 .77 0 0 1 .1 .9 .77 .77 0 0 1-.9 .3l.1-.2 .5-.1a.57 .57 0 0 0-.2-.9 .7 .7 0 0 1-.5 .8 .7 .7 0 0 1-.8-.3l-.4-.7zM184.9 197.2a.79 .79 0 0 0 .2 .8 .79 .79 0 0 0 .8 .2 .77 .77 0 0 0-.2-.8 .77 .77 0 0 0-.8-.2z" fill-rule="evenodd"/>
<path d="M187.7 193v2.5l-.1-.8-.4-.3 .2 .3a1.98 1.98 0 0 1 .3 1.8l-1.9-1.2 .2-.2 1.6 .8 .1 .2v-.3l-.9-1.5 .2-.3 .7 .8v.3z" fill-rule="evenodd"/>
<path d="M97.2 208.2l.2-.2 .9 .8a.44 .44 0 0 0 .7 0 .44 .44 0 0 0-.2-.7l-.8-.7 .3-.2 1.3 1.3-.2 .2-.3-.3a.62 .62 0 0 1-.2 .8 .62 .62 0 0 1-.8-.1z" fill-rule="evenodd"/>
<path d="M95.4 209.2a1.57 1.57 0 0 1 1.4-.9l.3 .3v.6a.65 .65 0 0 1 1 .1 .65 .65 0 0 1-.3 .9l-.7 .7zM96.2 208.8l-.4 .4 .5 .5 .4-.4a.41 .41 0 0 0 .2-.3 .41 .41 0 0 0-.2-.4zM96.5 209.9l.6 .6 .7-.8a.43 .43 0 0 0-.6-.4z" fill-rule="evenodd"/>
<path d="M99.3 205.1l.3-.2 .2 .2-.2 .3zM99.8 205.6l.2-.2 1.4 1.3-.3 .2z" fill-rule="evenodd"/>
<path d="M99 206.4l.6-.2 .2 .1-.2 .2a.39 .39 0 0 0-.5 .1 .39 .39 0 0 0 .1 .5l.2-.1a.64 .64 0 0 1 .7-.3 .64 .64 0 0 1 .5 .6 .92 .92 0 0 1-1.2 .7l.2-.2a.45 .45 0 0 0 .6-.2 .45 .45 0 0 0-.1-.6l-.1 .1a.82 .82 0 0 1-1.3 .1v-.5z" fill-rule="evenodd"/>
<path d="M101 204.4l.6-.1 1.2 1-.2 .3-.9-.9a.44 .44 0 0 0-.7 0 .44 .44 0 0 0 .2 .7l.7 .8-.2 .2-1.3-1.3 .2-.2 .2 .2v-.4z" fill-rule="evenodd"/>
<path d="M102.2 203.3a.83 .83 0 0 1 1.3 .1l-.9 .9a.54 .54 0 0 0 .7 .2 .54 .54 0 0 0 .3-.6l.2-.2a.92 .92 0 0 1-.7 1.2 .92 .92 0 0 1-1.1-.8v-.5zM102.4 203.4a.48 .48 0 0 0 0 .7l.7-.6-.4-.2z" fill-rule="evenodd"/>
<path d="M103.4 202l.6-.2 .3 .1-.2 .2a.38 .38 0 0 0-.5 .1 .38 .38 0 0 0 .1 .5l.2-.1a.64 .64 0 0 1 .7-.3 .64 .64 0 0 1 .5 .6 .94 .94 0 0 1-1.2 .7l.2-.2a.45 .45 0 0 0 .6-.2 .45 .45 0 0 0-.1-.6h-.1a.81 .81 0 0 1-1.3 .2v-.3z" fill-rule="evenodd"/>
<path d="M102.3 214.9l.2-.2 .7 .7 .9-.9-.7-.7 .2-.2 1.8 1.6-.3 .3-.8-.8-.9 .9 .8 .8-.2 .2z" fill-rule="evenodd"/>
<path d="M104.8 213.2a.82 .82 0 0 1 1.3 .1l-.9 .9a.54 .54 0 0 0 .7 .2 .54 .54 0 0 0 .3-.6l.2-.1a.92 .92 0 0 1-.7 1.1 .92 .92 0 0 1-1.1-.8v-.5zM105 213.3a.49 .49 0 0 0 0 .8l.7-.7-.4-.2z" fill-rule="evenodd"/>
<path d="M104.8 200.8l.5-.3 .3 .1-.2 .2a.39 .39 0 0 0-.5 .1 .39 .39 0 0 0 .1 .5h.2a.67 .67 0 0 1 .6-.4 .67 .67 0 0 1 .6 .5 .91 .91 0 0 1-1.2 .8l.2-.2a.45 .45 0 0 0 .6-.1 .45 .45 0 0 0-.1-.7l-.1 .1a.84 .84 0 0 1-1.3 .1v-.4z" fill-rule="evenodd"/>
<path d="M106.1 211.9l.7-.3 .9 .9 .3-.1 .1 .1-.2 .3-.4-.1a.63 .63 0 0 1-.3 .8 .63 .63 0 0 1-.8-.2 .63 .63 0 0 1 .2-.9l.3-.3a.42 .42 0 0 0-.6-.1 .42 .42 0 0 0-.1 .5l-.3 .2a.61 .61 0 0 1 .2-.8zM107.1 212.3l-.3 .2a.41 .41 0 0 0-.1 .6 .41 .41 0 0 0 .5 .1 .41 .41 0 0 0 .1-.6z" fill-rule="evenodd"/>
<path d="M107.3 209.8l.2-.2 1.8 1.8-.2 .2-.2-.2a.71 .71 0 0 1-.5 .8 .71 .71 0 0 1-.9-.4 .74 .74 0 0 1-.2-1.1l.7-.2zM107.5 210.8a.82 .82 0 0 0 1.1 1 .78 .78 0 0 0-.2-.9 .78 .78 0 0 0-.9-.1z" fill-rule="evenodd"/>
<path d="M110.2 207l.1-.2 .2 .2-.2 .3 .3 .3 .2-.3 .2 .2-.3 .2 1.2 1.2-.2 .2-1.2-1.2-.2 .2-.1-.1 .1-.2-.1-.2a.39 .39 0 0 1 0-.6z" fill-rule="evenodd"/>
<path d="M109.5 208.6a.92 .92 0 0 1 1.4 .3 .92 .92 0 0 1-.7 1.3l-.4-.2a.9 .9 0 0 1-.3-1.4zM109.7 208.7a.79 .79 0 0 0 .1 .9 .79 .79 0 0 0 .9 .2 .78 .78 0 0 0-.2-.9 .78 .78 0 0 0-.8-.2z" fill-rule="evenodd"/>
<path d="M111.2 206.1l.3-.2 1.9 1.1-1.1-1.9 .2-.2 1.9 1.1-1.1-1.9 .3-.3 1.2 2.2-.3 .3-1.8-1.1 1 1.8-.2 .3z" fill-rule="evenodd"/>
<path d="M114.5 203.6a.82 .82 0 0 1 1.3 .2l-.9 .9a.55 .55 0 0 0 .7 .2 .55 .55 0 0 0 .3-.6l.2-.2a.92 .92 0 0 1-.7 1.1 .92 .92 0 0 1-1.1-.8v-.4zM114.7 203.8a.49 .49 0 0 0 0 .7l.8-.7-.5-.2z" fill-rule="evenodd"/>
<path d="M114.8 202.4l.3-.2 .7 .7a.71 .71 0 0 1 .4-.9 .71 .71 0 0 1 .9 .4 .73 .73 0 0 1 .1 1.3l-.5 .1 .2 .2-.3 .2zM116.1 202.5a.78 .78 0 0 0 .1 .8 .78 .78 0 0 0 .9 .2 .82 .82 0 0 0-1-1z" fill-rule="evenodd"/>
<path d="M124.1 205.9l.2-.2 .8 .7 .9-.9-.7-.7 .2-.2 1.7 1.7-.2 .2-.8-.8-.9 .9 .8 .8-.3 .2z" fill-rule="evenodd"/>
<path d="M126.7 204.2a.82 .82 0 0 1 1.3 .1l-1 .9a.55 .55 0 0 0 .7 .3 .55 .55 0 0 0 .3-.7l.3-.1a.92 .92 0 0 1-.8 1.1 .92 .92 0 0 1-1-.8l-.1-.4zM126.8 204.3l-.1 .4 .2 .4 .7-.7-.4-.2z" fill-rule="evenodd"/>
<path d="M128 202.9l.6-.2 1 .8 .3-.1 .1 .1-.3 .3-.4-.1a.63 .63 0 0 1-.2 .8 .63 .63 0 0 1-.9-.2 .63 .63 0 0 1 .3-.9l.3-.2a.42 .42 0 0 0-.6-.2 .42 .42 0 0 0-.2 .6l-.2 .2a.61 .61 0 0 1 .2-.9zM128.9 203.3l-.2 .2a.41 .41 0 0 0-.2 .6 .41 .41 0 0 0 .6 .2 .41 .41 0 0 0 .1-.6z" fill-rule="evenodd"/>
<path d="M129.3 200.6l1.9 1.8-.2 .2-.3-.2a.71 .71 0 0 1-.4 .8 .71 .71 0 0 1-.9-.3 .74 .74 0 0 1-.1-1.3l.5-.1-.7-.6zM129.4 201.8a.82 .82 0 0 0 1 1 .77 .77 0 0 0-.1-.8 .77 .77 0 0 0-.9-.2z" fill-rule="evenodd"/>
<path d="M133.6 209.1l.3-.3 .7 .7 .9-.9-.7-.7 .2-.2 1.7 1.7-.2 .2-.8-.8-.9 .9 .8 .8-.3 .2z" fill-rule="evenodd"/>
<path d="M136.2 207.3a.83 .83 0 0 1 1.3 .1l-.9 1a.55 .55 0 0 0 .6 .2 .55 .55 0 0 0 .3-.7l.3-.1a.92 .92 0 0 1-.8 1.1 .92 .92 0 0 1-1-.8l-.1-.4zM136.3 207.5l-.1 .3 .2 .4 .7-.7-.4-.2z" fill-rule="evenodd"/>
<path d="M137.5 206l.6-.2 1 .8 .3-.1 .1 .1-.3 .3-.3-.1a.63 .63 0 0 1-.3 .9 .63 .63 0 0 1-.8-.3 .63 .63 0 0 1 .2-.8l.3-.3a.42 .42 0 0 0-.6-.2 .42 .42 0 0 0-.1 .6l-.3 .2a.61 .61 0 0 1 .2-.9zM138.2 206.7a.41 .41 0 0 0-.2 .5 .41 .41 0 0 0 .6 .2 .41 .41 0 0 0 .1-.6l-.2-.4z" fill-rule="evenodd"/>
<path d="M138.7 204l.2-.2 1.8 1.7-.2 .2-.3-.2a.71 .71 0 0 1-.4 .8 .71 .71 0 0 1-.9-.3 .74 .74 0 0 1-.2-1.2l.6-.2zM138.9 204.9a.82 .82 0 0 0 1.1 1 .77 .77 0 0 0-.2-.8 .77 .77 0 0 0-.9-.2z" fill-rule="evenodd"/>
<path d="M141.5 201.1l.2-.1 .2 .1-.2 .3 .2 .3 .3-.3 .2 .2-.3 .3 1.2 1.1-.3 .2-1.1-1.1-.2 .1-.2-.1 .2-.2-.1-.1a.4 .4 0 0 1-.1-.7z" fill-rule="evenodd"/>
<path d="M140.9 202.7a.94 .94 0 0 1 1.4 .2 .94 .94 0 0 1-.5 1.4l-.6-.2a.91 .91 0 0 1-.3-1.4zM141 202.9a.78 .78 0 0 0 .2 .8 .78 .78 0 0 0 .9 .2 .78 .78 0 0 0-.2-.9 .78 .78 0 0 0-.9-.1z" fill-rule="evenodd"/>
<path d="M142.8 200.1l.3-.3 2 .9-.9-2 .3-.3 1.7 1.7-.2 .2-1.5-1.5 .9 2.1-.1 .1-2.1-.9 1.5 1.5-.2 .2z" fill-rule="evenodd"/>
<path d="M148.4 207a2.17 2.17 0 0 1 1.3-1 .74 .74 0 0 1 .7 .5 .74 .74 0 0 1-.2 .8l-.5 .5 .6 .7-.2 .2zM148.8 207l.7 .7 .6-.8a.48 .48 0 0 0-.6-.5z" fill-rule="evenodd"/>
<path d="M150.8 205.5l.1-.1 .2 .2-.3 .2 .1 .3 .9 1-.2 .2-1.3-1.3 .2-.2 .3 .2-.2-.3z" fill-rule="evenodd"/>
<path d="M152 203.3l.2-.2 .2 .2-.2 .2zM152.5 203.8l.2-.2 1.5 1.4a.44 .44 0 0 1-.1 .8l-.2-.2 .1-.3z" fill-rule="evenodd"/>
<path d="M151.7 204.5a.92 .92 0 0 1 1.4 .3 .92 .92 0 0 1-.7 1.3l-.4-.1a.91 .91 0 0 1-.3-1.5zM151.9 204.7a.74 .74 0 0 0 .2 .9 .74 .74 0 0 0 .9 0 .84 .84 0 0 0-1.1-.9z" fill-rule="evenodd"/>
<path d="M149.7 218.2l2 1.1-1.1-1.9 .2-.2 1.9 1.1-1.1-1.9 .2-.3 1.2 2.2-.2 .3-1.9-1.1 1.1 1.8-.3 .3-2.2-1.2z" fill-rule="evenodd"/>
<path d="M152.8 215.9a.83 .83 0 0 1 1.3 .2l-.9 .9a.54 .54 0 0 0 .6 .2 .54 .54 0 0 0 .4-.6l.2-.2a.94 .94 0 0 1-.9 1.1 .94 .94 0 0 1-1-1zM153 216.1a.48 .48 0 0 0 0 .7l.7-.7-.4-.2z" fill-rule="evenodd"/>
<path d="M153.6 202.7a.83 .83 0 0 1 1.3 .1l-1 1a.55 .55 0 0 0 .7 .2 .55 .55 0 0 0 .3-.7l.3-.1a.92 .92 0 0 1-.8 1.1 .92 .92 0 0 1-1-.8l-.1-.4zM153.7 202.9l-.1 .3 .2 .4 .7-.7-.4-.2z" fill-rule="evenodd"/>
<path d="M154.9 201.4l.5-.2 .3 .1-.2 .3a.47 .47 0 0 0-.6 .2 .47 .47 0 0 0 .3 .6 .48 .48 0 0 0 .6 .3 .48 .48 0 0 0 .3-.6l.2-.2a.78 .78 0 0 1-.3 1 .78 .78 0 0 1-1-.2l-.4-.7z" fill-rule="evenodd"/>
<path d="M153.1 214.7l.2-.2 .7 .7a.71 .71 0 0 1 .5-.9 .71 .71 0 0 1 .9 .4l.2 .3a.66 .66 0 0 1 0 .8 .66 .66 0 0 1-.7 .3l.2 .2-.2 .2zM154.3 214.8a.78 .78 0 0 0 .2 .8 .78 .78 0 0 0 .8 .2 .82 .82 0 0 0-1-1z" fill-rule="evenodd"/>
<path d="M155.4 200.3l.3 .3 .3-.2 .1 .1-.2 .3 .9 .9 .4-.2 .1 .1-.1 .2-.4 .2-1.1-1-.2 .1-.1-.1 .1-.2-.2-.3z" fill-rule="evenodd"/>
<path d="M155.3 212.7l.6-.5a1.21 1.21 0 0 1 1.7-.1 1.21 1.21 0 0 1 .1 1.7l-.7 .6zM155.7 212.7l1.4 1.3 .4-.4a.95 .95 0 0 0-.1-1.3 .95 .95 0 0 0-1.4 .1z" fill-rule="evenodd"/>
<path d="M157.9 211a.83 .83 0 0 1 1.3 .1l-1 .9a.54 .54 0 0 0 .7 .2 .54 .54 0 0 0 .3-.6l.2-.1a.92 .92 0 0 1-.7 1.1 .92 .92 0 0 1-1.1-.8v-.4zM158 211.1a.48 .48 0 0 0 .1 .8l.7-.7-.5-.2z" fill-rule="evenodd"/>
<path d="M158.5 210.4l.2-.2 1.6 .7-.8-1.5 .2-.2 .8 1.8-.2 .2z" fill-rule="evenodd"/>
<path d="M160.5 208.4a.83 .83 0 0 1 1.3 .1l-1 1a.54 .54 0 0 0 .7 .2 .54 .54 0 0 0 .3-.7l.3-.1a.92 .92 0 0 1-.8 1.1 .92 .92 0 0 1-1.1-.8v-.4zM160.6 208.6l-.1 .3 .2 .4 .7-.7-.4-.2z" fill-rule="evenodd"/>
<path d="M160.8 207.2l.2-.2 1.8 1.7-.2 .3z" fill-rule="evenodd"/>
<path d="M162.3 206.6a.92 .92 0 0 1 1.5 .3 .92 .92 0 0 1-.7 1.3l-.5-.2a.91 .91 0 0 1-.3-1.4zM162.5 206.7a.78 .78 0 0 0 .2 .9 .78 .78 0 0 0 .8 .2 .78 .78 0 0 0-.1-.9 .78 .78 0 0 0-.9-.2z" fill-rule="evenodd"/>
<path d="M163.7 205.2a1 1 0 0 1 1.2 .1 1 1 0 0 1 .2 1.2l-.6 .2 .7 .7-.2 .2-1.9-1.8 .2-.2 .3 .2-.1-.3zM163.9 205.4a.78 .78 0 0 0 .1 .9 .78 .78 0 0 0 .9 .1 .82 .82 0 0 0-1-1z" fill-rule="evenodd"/>
<path d="M165.1 203.8a.83 .83 0 0 1 1.4 .2l-1 .9a.54 .54 0 0 0 .7 .2 .54 .54 0 0 0 .3-.7l.2-.1a.92 .92 0 0 1-.7 1.1 .92 .92 0 0 1-1.1-.8v-.4zM165.3 204l-.1 .3 .2 .4 .7-.7-.5-.2z" fill-rule="evenodd"/>
<path d="M163.1 217.5l.2-.2 1.1 1a.67 .67 0 0 0 1 0 .67 .67 0 0 0 0-.9l-1.1-1.1 .2-.2 1.1 1.1a1 1 0 0 1 0 1.3 1 1 0 0 1-1.4 .1z" fill-rule="evenodd"/>
<path d="M164.8 215.8l.3-.2 1.7 1.7-.2 .2z" fill-rule="evenodd"/>
<path d="M165.8 214.7l.2-.2 1.3 2.3-.2 .2z" fill-rule="evenodd"/>
<path d="M166.5 202.5l.3 .1-.3 .3 .1 .3 .9 .9-.2 .3-1.4-1.3 .2-.2 .3 .2-.1-.3z" fill-rule="evenodd"/>
<path d="M167.4 200.7l.2-.2a2.46 2.46 0 0 0 2.3 2.3 1.06 1.06 0 0 1-1.3-.1 2.42 2.42 0 0 1-1.2-2z" fill-rule="evenodd"/>
<path d="M166.1 214.6l.2-.3 1.1 1.1a.67 .67 0 0 0 1 0 .67 .67 0 0 0 0-1l-1.1-1 .2-.2 1.1 1a1 1 0 0 1 0 1.4 1 1 0 0 1-1.4 0z" fill-rule="evenodd"/>
<path d="M168.6 199.7l.7-.4h.4l-.1 .3a.91 .91 0 0 0-1.1 .8 .91 .91 0 0 0 .8 1 1.03 1.03 0 0 0 1.2-.9l-.3-.3-.5 .5-.2-.2 .7-.7 .6 .5a1.29 1.29 0 0 1-1.6 1.4 1.29 1.29 0 0 1-.6-2z" fill-rule="evenodd"/>
<path d="M167.9 212.8l.3-.2 1.1 .2-.2-1.2 .3-.2 .2 1.4 1.5 .2-.2 .3-1.3-.2 .2 1.2-.2 .3-.3-1.6z" fill-rule="evenodd"/>
<path d="M170.2 210.5l.6-.5a1.21 1.21 0 0 1 1.7-.1 1.21 1.21 0 0 1 .1 1.7l-.6 .6zM170.7 210.5l1.3 1.3 .4-.4a1 1 0 0 0-.3-1.5 1 1 0 0 0-1.4 .6z" fill-rule="evenodd"/>
<path d="M172.8 208.8a.82 .82 0 0 1 1.3 .1l-.9 .9a.55 .55 0 0 0 .6 .2 .55 .55 0 0 0 .4-.6l.2-.1a.92 .92 0 0 1-.8 1.1 .92 .92 0 0 1-1-.8v-.5zM173 208.9l-.2 .4 .2 .4 .7-.7-.4-.2z" fill-rule="evenodd"/>
<path d="M174.4 206.3l.2-.3 .3 .2-.3 .3zM175.1 206.5l1.3 1.3-.2 .2-1.3-1.3z" fill-rule="evenodd"/>
<path d="M174 207.5l.7-.2 .2 .1-.2 .2a.38 .38 0 0 0-.6 .1 .38 .38 0 0 0 .2 .5l.2-.1a.64 .64 0 0 1 .7-.3 .64 .64 0 0 1 .5 .6 .91 .91 0 0 1-1.2 .7l.2-.2a.45 .45 0 0 0 .6-.1 .45 .45 0 0 0-.1-.7l-.2 .1a.82 .82 0 0 1-1.2 .1v-.3z" fill-rule="evenodd"/>
<path d="M176.9 216.4l.8-.4 .4 .1-.2 .3a.89 .89 0 0 0-1.1 .7 .89 .89 0 0 0 .8 1 .84 .84 0 0 0 .9-.2 .84 .84 0 0 0 .2-.9l.3-.1a1.23 1.23 0 0 1-1.5 1.5 1.23 1.23 0 0 1-.6-2z" fill-rule="evenodd"/>
<path d="M175.9 205.7l.6-.1-.2-.2 .2-.3 1.3 1.3a.78 .78 0 0 1 .1 1 .78 .78 0 0 1-.9 .3l.2-.3 .4-.1a.58 .58 0 0 0-.2-.9 .7 .7 0 0 1-.5 .9 .7 .7 0 0 1-.8-.4l-.4-.6zM176.1 205.8a.8 .8 0 0 0 .2 .9 .8 .8 0 0 0 .8 .2 .77 .77 0 0 0-.1-.9 .77 .77 0 0 0-.9-.2z" fill-rule="evenodd"/>
<path d="M177.4 204.2l.6-.1 1.2 1-.3 .3-.8-.9a.44 .44 0 0 0-.7 0 .44 .44 0 0 0 .2 .7l.7 .8-.2 .2-1.3-1.3 .2-.2 .2 .2v-.4z" fill-rule="evenodd"/>
<path d="M178.6 203.1a.83 .83 0 0 1 1.3 .1l-.9 .9a.54 .54 0 0 0 .6 .2 .54 .54 0 0 0 .3-.6l.3-.1a.92 .92 0 0 1-.8 1.1 .92 .92 0 0 1-1-.8v-.4zM178.8 203.2l-.2 .4 .2 .4 .7-.7-.4-.2z" fill-rule="evenodd"/>
<path d="M178.8 215.4a.92 .92 0 0 1 1.4 .3 .92 .92 0 0 1-.7 1.3l-.4-.2a.91 .91 0 0 1-.3-1.4zM178.9 215.5a.77 .77 0 0 0 .2 .9 .77 .77 0 0 0 .8 .2 .77 .77 0 0 0-.1-.9 .77 .77 0 0 0-.9-.2z" fill-rule="evenodd"/>
<path d="M179.9 201.8l.1-.1 .2 .2-.2 .2v.4l.9 .9-.2 .2-1.3-1.3 .2-.2 .3 .3-.1-.4z" fill-rule="evenodd"/>
<path d="M180.8 199.9l.3-.2a2.46 2.46 0 0 0 2.3 2.3 1.1 1.1 0 0 1-1.4-.1 2.44 2.44 0 0 1-1.2-2z" fill-rule="evenodd"/>
<path d="M180.2 214l.5-.2 1.2 1.1-.2 .2-.8-.8a.45 .45 0 0 0-.7 0 .45 .45 0 0 0 .1 .7l.8 .7-.2 .2-1.3-1.3 .2-.2 .2 .2v-.3z" fill-rule="evenodd"/>
<path d="M182.2 198.7l.8-.4 .4 .1-.2 .3a.91 .91 0 0 0-1.1 .7 .91 .91 0 0 0 .8 1.1 1.02 1.02 0 0 0 1.3-1l-.3-.3-.6 .5-.2-.2 .8-.7 .6 .6a1.28 1.28 0 0 1-1.7 1.4 1.28 1.28 0 0 1-.6-2.1z" fill-rule="evenodd"/>
<path d="M182.1 212.1a.83 .83 0 0 1 1.3 .1l-.9 .9a.54 .54 0 0 0 .7 .2 .54 .54 0 0 0 .3-.6l.2-.1a.92 .92 0 0 1-.7 1.1 .92 .92 0 0 1-1.1-.8v-.4zM182.3 212.2a.48 .48 0 0 0 0 .8l.7-.7-.4-.2z" fill-rule="evenodd"/>
<path d="M180.7 213l.1-.2 .3 .3 .3-.2 .1 .1-.2 .3 .8 .8 .2 .1 .2-.2 .2 .1-.2 .3-.4 .1-1-1-.2 .1-.2-.1 .2-.2z" fill-rule="evenodd"/>
<path d="M183.5 210.7l.6-.2 1.2 1.1-.2 .2-.9-.8a.44 .44 0 0 0-.7 0 .44 .44 0 0 0 .2 .6l.8 .8-.3 .2-1.3-1.3 .2-.2 .3 .2z" fill-rule="evenodd"/>
<path d="M184 209.7l.2-.2 .3 .3 .2-.2 .2 .1-.3 .3 .9 .8 .2 .1 .2-.2 .2 .1-.4 .4h-.2l-1.1-1-.1 .1-.2-.1 .2-.2z" fill-rule="evenodd"/>
<path d="M185.2 208.3l.2-.2 1.9 1.1-1.1-1.9 .3-.2 1.2 .7v.4v-.5a1.79 1.79 0 0 0-.4-1.4l.2-.3 .2 2.5-.6-.8-.5-.3 1.1 1.9-.3 .2z" fill-rule="evenodd"/>
</g>
<g font-size="4.9">
<text x="147" y="41.7">Salary</text>
<text x="148.1" y="36.8">Basic</text>
<text x="165.5" y="41.7">Allowance</text>
<text x="98.9" y="46.7">Title</text>
<text x="147.2" y="46.7">(KES)</text>
<text x="168.1" y="46.7">s (KES)</text>
<text x="65.5" y="52.8">Business Manager</text>
<text x="149.9" y="52.8">200000</text>
<text x="174.9" y="52.8">50000</text>
<text x="65.5" y="58.9">Head of Web Development</text>
<text x="149.9" y="58.9">150000</text>
<text x="174.9" y="58.9">20000</text>
<text x="65.5" y="65">Head of Design</text>
<text x="149.9" y="65">120000</text>
<text x="174.9" y="65">11000</text>
<text x="65.5" y="71.2">Head of Marketing</text>
<text x="149.9" y="71.2">130000</text>
<text x="174.9" y="71.2">15000</text>
<text x="65.5" y="77.3">Project Manager</text>
<text x="149.9" y="77.3">180000</text>
<text x="174.9" y="77.3">20000</text>
<text x="65.5" y="83.4">Web Developer (Gig Worker)</text>
<text x="142.8" y="83.4">N/A</text>
<text x="165.4" y="83.4">N/A</text>
<text x="65.5" y="89.5">UI/UX Designer (Gig Worker)</text>
<text x="142.8" y="89.5">N/A</text>
<text x="165.4" y="89.5">N/A</text>
<text x="65.5" y="95.6">Content Writer (Gig Worker)</text>
<text x="142.8" y="95.6">N/A</text>
<text x="165.4" y="95.6">N/A</text>
</g>
<text font-size="4.5" x="140.6" y="123.7">KangaPages Remuneration chart</text>
<g font-size="3.5">
<text x="99.4" y="23.7">Sheet1</text>
<text x="95.8" y="131.8">250000</text>
<text x="95.8" y="143">200000</text>
<text x="95.8" y="154.3">150000</text>
<text x="95.8" y="165.5">100000</text>
<text x="97.7" y="176.8">50000</text>
<text x="105.4" y="188">0</text>
<text x="99.4" y="275.7">Page 1</text>
</g>
<g font-size="3.1">
<text x="89.2" y="184.5" transform="rotate(-90 89.2 184.5)">Salary in (khs)</text>
<text x="136.5" y="216.9">Departments employees</text>
</g>
</svg>
